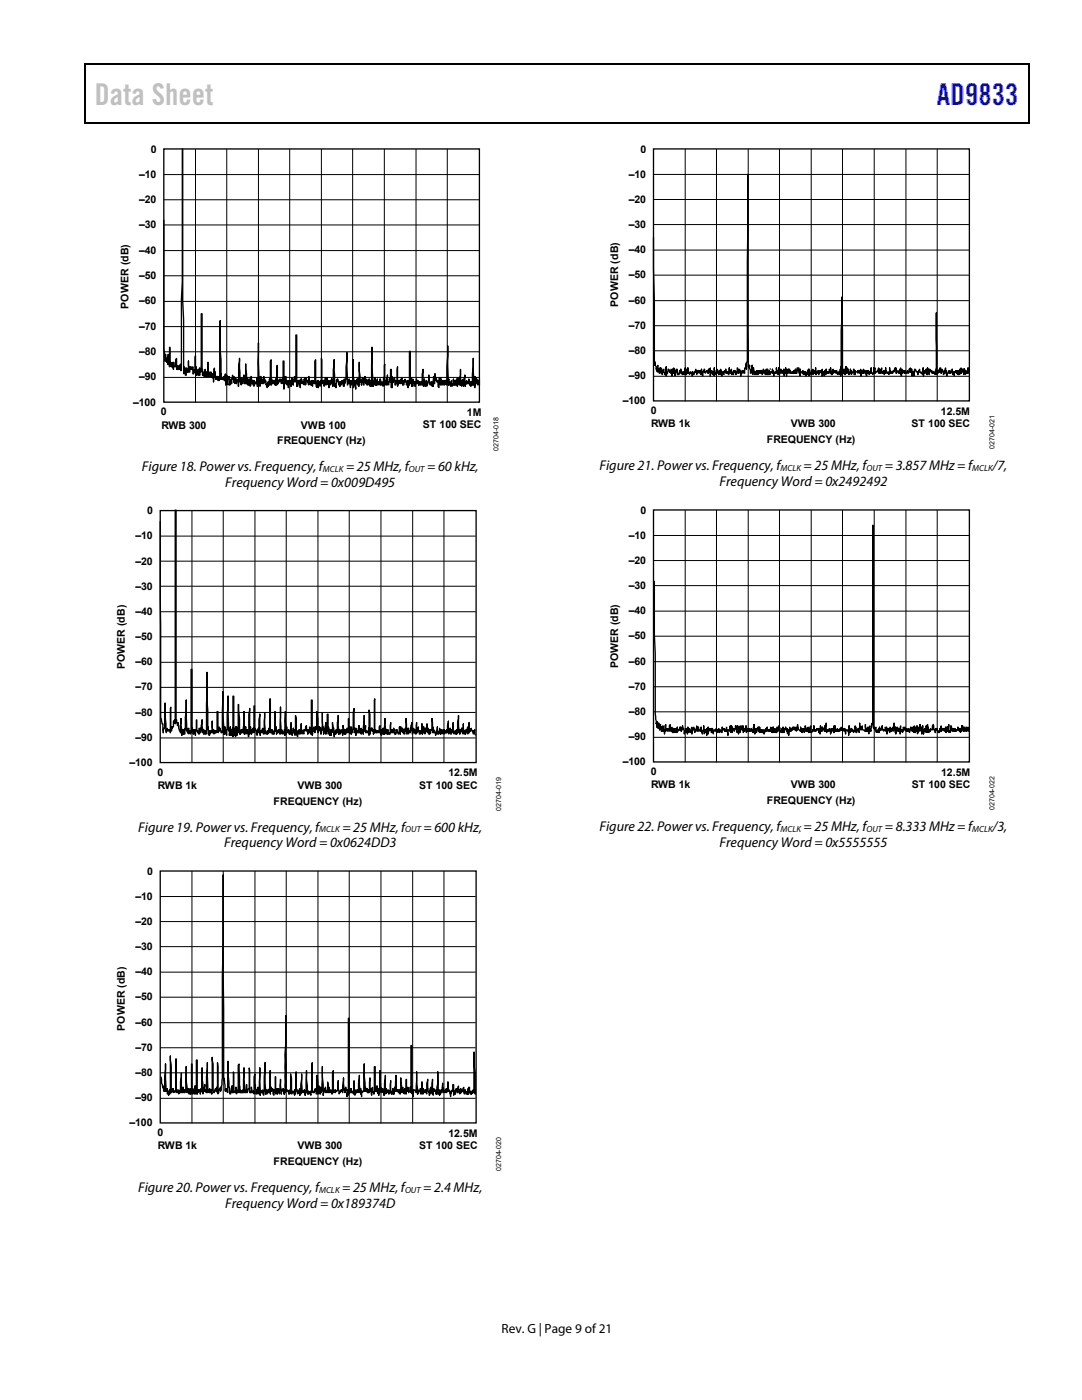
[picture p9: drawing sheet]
<svg xmlns="http://www.w3.org/2000/svg" width="216mm" height="279mm" viewBox="0 0 216 279" stroke-linecap="round" stroke-linejoin="round" font-family="sans-serif">
<path d="M16.9 12.7h.2v1h-.2zM16.9 12.7h.2v.3h-.2zM82.5 12.7h.3v.3h-.3zM205.1 12.7h.3v1h-.3zM205.1 12.7h.3v.3h-.3zM16.9 24.4h.2v.2h-.2zM82.3 24.4h.2v.2h-.2zM205.1 24.4h.3v.2h-.3z" fill="#000"/>
<path d="M17 13.7v10.7M17.1 12.8h65.4M82.8 12.8h122.3M205.2 13.7v10.7M17.1 24.5h188" fill="none" stroke="#000" stroke-width=".25"/>
<path d="M32.7 29.7h63v50.6h-63zM130.4 29.7h63v50.3h-63zM32.7 43.8v25.8l.2 2.5 .1-1.4 .3 1.6v-.2h.2v.6l.1-2v2l.1-1.2 .1 1.7 .1-3.9v3h.2l.1 .9v-.5l.2 .5v-.9l.2 1.4v-1.4l.1 .9 .2-.3 .1 .3 .1-1.4 .1-.3 .1 2.2v-.2v.2h.2v-.8l.1 .8 .2-.5v.5v-.8l.2-.2 .1 1.3 .1-.3 .3-44v30.5l.1 3.6v10.5l.1 .3v-1.4l.3 .3v1.4h.2l.1-1.4v.8v-.6l.2 .6 .1-2.2 .2 2.2 .1-1.1 .1 .5 .1-.5 .2 .5 .2-.5v1.4h.2v-.9v.6l.2-.6 .1-2.7v2.5l.2-.3 .1 1.7 .2-1.2 .1 1.2v-.9l.2-.5v1.4l.1-.9 .2-.3v.6l.1-11.7h.1l.1 12.3 .2-.6 .1 .6 .1-.6v.8l.1-1.4 .1 1.4v-.2h.2v-.6l.1 .8h.2l.1-2.8v2.8v-.5l.2-.3 .1 .8v-.5l.2 .3v-.6l.1 .8v-.2l.1 .5v-.8l.1 .8v-.8l.2 .3v1.3l.2-2.7v1.1h.2v-.3l.1 1.4v-.3h.1v.3v-.6l.1 .3v-.3h.2v.8l.1-.5 .2 .5v-.8v.6l.1-11.7 .2 11.7v-1.1l.1 1.1v-.3h.2v.3l.1-.3v.3l.1-.6 .1 .8h.2l.1-1.3 .1 2.2v-1.1l.1-.8 .1 1.7 .2 .2 .1-1.7v.6l.2-.6 .1 1.7 .2-1.1 .1 .9 .2-1.7 .3 1.3v-1.1v1.1v-.3l.2 .7 .1-1.2 .2 1.2 .1-.9v.5l.1-.3h.1l.1 1.2v-4.2l.2-1.4 .1 4.7 .2-.8v1.4v-1.4l.2 .3 .1 .9 .3-1.7 .1 1.7v-1.2h.1v1.2l.1-3.9 .2 3.9 .2-1.2v1.4l.2-.2v-.9v1.1l.2-1.1 .1 1.4 .2-.3 .1-1.7 .1 1.5 .2-.7v.9l.2 .3v-1.2l.1 .9v-.6h.2v.4h.2v-1.2l.1 1.7h.2l.1-8.7 .1 7.8 .1-.5v1.4l.1-2h.2l.1 1.5 .2-.7v.7v-.9l.2-.6v1.5l.1-1.2 .1 .8v-.5v.2l.2 .3v-.3l.1 .3v.6l.1-.2 .1 .8v-.8l.2-.4v.9l.3-1.4 .1 1.1v-4.7l.2-.3v5l.1-1.1v.9h.2v-.7l.1 .7v-.4l.2-.3v.7v-.4h.2v.6l.1-1.1 .1 1.1v-1.1l.2 1.1v-3.9v3.3h.2v.4v-.4l.3-.5v.5l.1-.5h.2v.9l.1-.4h.2v-.8l.1 1.2v-4.5h.2v5.5l.1-2.5v1.1h.1v.4l.1-1.5 .3 1.7 .1-.9 .1 .3v1.2l.1-1.5h.2l.1 .9v-.9l.2 .3v.9l.1-1.7v.8l.2 .4v-.9l.1 .2v.9l.3-1.7v.6l.2 .5v-9.3h.2v10.2l.1-1.2 .1 1.2v-.5l.3-.7v.7l.2 .8v-1.7h.2v.9l.1-.9 .2 .9 .1-.4 .2 .6 .1-1.1 .2 1.1 .1-1.4 .2 .8v-.3h.2l.1 .9v-1.7l.1 1.5 .1-.4 .1 .6v-.6l.2 .6v-.9l.1 .9v-.6v.6l.2 .3v-1.2l.1 .7v-.7l.1 .3v-.3l.1 .7 .1-4.5 .2-.3 .1 5.3 .2 .3v-1.5v.9l.2 .6v-1.5l.1 .9 .2-.6 .1 .9 .1-1.2v.7l.1 .2v-5.3l.1 5.1 .2-.7 .1 .7v-.7h.2v1.2l.2-1.7 .2 1.4v-1.1l.2 .2v-.5l.1 1.2 .1 .2v-.9l.1 1.5v-1.2h.2l.1 .4v-.7l.1 .9 .2-1.1 .2 1.4 .3-5.3 .1 5.3 .1-.5 .1 .8 .1-1.5 .2-.2 .3 1.1 .2-.6v.9l.1-.9 .2 .6 .2-.9v.3l.1-.3 .1 1.2h.2v-1.4l.1 .9 .2-.9 .2-5.3 .1 6.4 .3-.9 .1 .7v-.9l.1 .9v-.7l.1 1.5v-.6h.2l.1-.2v-.7l.2 .7 .1-4.8v5.6v-2l.2 1.4 .1-.9 .2 1.7v-1.4l.1 .4v-.7h.1v-.2l.1 1.1h.2v-1.4l.1 1.7 .1-4.8 .2 3.6v.3v-.3h.2v.9l.1-1.1 .2-.3 .1 1.4h.1v-.7l.1-.4 .1 .5v-1.1l.2 1.5v-.9l.3 1.1v-.6l.1 .4v-.7l.1-.2 .1 1.1 .1-1.1 .2 1.4 .1-1.2v1.2h.1l.1-7.8 .2 7.8v-.5l.1 .5v-.9l.2-.3 .1 .9v-1.4l.2 1.4v-.9l.1 .9 .2-1.1v1.1l.2-.2v-.4l.1 .6 .2-1.1 .1 1.1v-1.1l.1 1.1h.2l.1-.6v.4h.1v.5l.1-1.7 .2-.3 .1-2.4v4.1l.2-.9v.7v-.7l.1 .9v-1.1l.2-.8v1.9l.1-.6 .2 .6 .1-1.1 .1-.3 .1 .8v-2.5h.2v3.7l.1-2.3 .1 2.3 .1-1.7 .1 .5 .2-.8 .1 1.4h.2v-.9l.1 .7 .1-.4 .1-3v3.9l.1-.5h.2v-.7l.3 .7v-.9v.9l.3-1.2v1.2h.2v.2l.1-.9 .1 .9 .2-1.1v.5h.3v.6h.2v-.9v.9l.1-.9v1.5l.2-1.2 .1 .6v-6.7h.2v6.1l.1 .4v-.9l.1-.3v1.7l.1-1.2v.9l.2 .3v-1.4l.1 .9 .1-.4v.4h.2v-.4v.9l.3-1.4 .2 .9 .1-.7 .1 .9v-.6l.1 .6 .1-.6h.3v.6l.2-.6v.6v-2.2l.2-.9 .1 3.4v-.9l.2-.5 .2 1.4 .2-1.2v1.2l.2-.3 .3-.9v-1v1.7h.2l.1 .2 .1-.6 .2 .6v-.6l.1 .9 .1-.5v.5l.1-2v1.1h.2v.4l.1-2v.8l.2 .5v-.5l.1 .8v-.3h.2v.3l.1-.3v1.2l.2 .3 .1-2 .1 1.4 .1-1.4 .3 1.4 .1-.9v.7h.2v-.7v.9h.2v-.9l.1 .3v-.3h.2l.1 .9 .2-7.7 .1 7.7v-.9l.2-.2v1.1l.1-.6 .3 .9v-.9l.1-.3 .1 1.2v-.5l.1 .2v-.2v.2h.2v-1.1l.1 1.1h.1v-.9l.1 .9 .2-.9 .1 .9v-1.1l.2 1.4 .1-1.7v1.2h.2l.1 .2 .2-3.1 .1 3.1v-.6v.6l.1 .3v-1.2l.1 .9v-.9l.2-.2 .1 1.4v-1.2l.1 .9v-1.1l.2-.8 .1 2.2 .2-1.2v.7l.2-.4v.4v-.4l.1 .4h.2v-.9l.1 1.1 .2-.6v.9l.3-.9 .1 .6 .1-5.3 .1 5.3 .2-.6v1.2l.1-2.3 .1 1.5 .1-1.2v1.2l.1-.9 .2 1.1 .1-.9 .3 .9v-1.1M130.4 47.4l.2 24.7 .1 .8v-.5l.2 1.3 .1-.3v.6l.2 .2 .1-1.3v1.3l.2-.5v.8h.2v-1.1l.1 .8 .1-.8 .2 .3 .1 1 .2-1v.5l.3 .5 .2-1.5v1.8l.1-.5h.2l.1-.8h.2l.1 .5v-.2l.2 .5 .1-.8 .2 .3v1l.1-1.3v.5l.2-.2v.2v-.8v1.1l.2-.8 .1 1.3 .1-1v.7v-.2l.3-.3v-.5l.1 1v-.2l.1 .2h.2l.1-.7 .1 .5 .1-.3v-.5l.1 .8h.2l.1 .2v-.5l.2 .3v-.3l.1 .5 .1-.7v.5l.1-1.1v1.3l.1-.7v.7h.2v-1l.1 .8h.2v-1.1v1.1h.2l.1 .2 .1-.5v.3h.2v-.3l.1 .3h.1v.5l.1-.8v.5h.3l.3-1 .2 1 .1-.7 .2 .5 .1-.5h.1l.1 .5 .1-.5 .2 .7 .1-1v.8l.2-.3v.8v-.8l.2-.2 .1 .2v-.5l.3 .8v-.3l.2-.2v.2h.3v.3l.1-.8v.8l.1-.8 .1 .5 .1-.8v1.6l.2-1 .1 .2v-.2l.2 .2v.5l.1-.5 .2 .8v-1.6l.1 1.3v-.2h.2v.2l.1-.7h.2v-.3v.8h.2v-.3l.1 .5 .1-.7 .3 .7v-1l.1 .3 .1 1v-.8l.2 .3 .1-.3 .2 .5v-.7l.1 .2h.2v-.5l.1 .8v-.3l.2 .3v-.3l.1 .3v-.3h.1l.1 .5 .1-1.3v.8l.2 .3 .3-.8v1l.2-.5 .2 .5v-.7h.2v.2l.1-.2 .1 .7 .1-.5 .2 .3 .1-1.1 .2 1.1v-.8l.1 .5v-.5l.2 .3 .1 1 .2-.8 .1 .3v-.5l.1 .2 .1-.2 .1 .5h.2v-1.1h.3v-.8v1.1v-1.3l.2-.3 .1-37.3 .1 38.4 .2 .2 .1-.5 .1 1.6 .4-1.6v1.6l.2 .2 .1-1.3 .2 1.3 .1-.5h.2v.5l.1-.7v.5l.1 .2v-.7l.1 .7 .1-.7 .3 .5v-.5l.2 .5v-.5h.2l.1 .7 .2-1 .1 .8 .1-.5 .1 .2v-.2l.1 .7 .2-1 .1 1h.2v-1l.1 1v-.5h.2v-.2l.1 .7 .2-.5h.2l.1 .3v-.8l.3 1.3v-.8l.1 .3h.2v-.3v.3h.2v-1.1l.1 .8v-.2l.3 .7 .1-1.3v1.3l.1-1v1l.1-.7 .2 .2v-.5l.1 .8 .3-.3v-.2v.5v-.5h.2v-.3l.1 1.3v-.8h.2l.1 .3v-1.1l.1 1.6 .1-1.3 .1 .8h.2v-.8l.1 .3v-.3h.2v.8v-.5l.2 .5 .1-.3 .2 .3v-.3l.2 .3v-.3v.3h.1v-.5l.1 .5 .2-.3v-.5l.1 .8v-.5h.2v.5l.1-1.1v.6h.2l.1-.6v1.1h.2l.1 .5v-1.3v.3l.1 .2h.2v.3h.2v-.5l.1 .7 .2-.5v.5l.2-.5v.5l.1-.5v.8l.2-.5 .1 .2 .1-.7 .1-.3 .1 1.3v-1.3l.3 1h.2v-.7l.1 .5v-.5l.2-.3v1l.1-.7h.2v.5l.1-.3v.3h.1v-1.1l.1 1.3v-.5h.2v.3h.2v-.5h.2v.7l.2-.7 .4 .5 .1-.8v1.3l.1-.8 .3 .8 .1-1 .2 .7v-.5l.1 .3v-.8v.8h.2v-.3v.3l.1-.3 .2 .3 .1-.8 .2 .8v-1.1l.2 1.3v-.5l.2 .5v-.7l.2-.3v.8l.1-.5 .1 .2 .1-.2 .2 .5 .2-.5v.5h.1v.2l.1-.5h.2l.1 .5 .2-1 .1 1.3 .2-15.7 .1 15.4v-.5h.2v-.2l.1 .5v-.8h.1l.1 1 .2-1.5v1.3l.1-.5v.5l.1-.3v-.8l.2 1.1 .1-.8 .1 1 .1-.5 .2 .3v-.8l.2 1 .1-.5h.3v-.5l.1 1h.2v-.7l.1 .7v-.5h.3l.2-.2v.5l.1-.5h.1l.1 .5v-.5l.2 .2v-.5l.1 1.3 .1-1 .2 .5 .1-.3v.3v-.5l.1-.3v.8l.1-.5h.3v.5l.2 .5v-1l.1 .5 .2-.5 .1 .2v-.2v.5l.2 .2v-.5l.1 .3v-.3l.1 .3 .1-1.1 .1 1.1h.2l.1 .2v-.2h.2v-1.1v1.1v-.8l.2-.3v1.1l.1-.3h.4v-.2h.1l.1-.6v1.1h.2v-.8l.1 .8 .1-.5v.5v-.5h.1v-.3v.5l.1-.8v1.1h.2v-.3l.1 .3 .2-.5 .1 .7v-.5l.1-.2v.5l.1-1.1v.8l.1-.2 .2 .5v-.3l.1 .3h.2v-.3v.5l.2-.2v-1.1l.1 1.1v-.5l.1 .5h.2v-.3l.1 .3h.1l.1-.5h.2v.2l.2-.8 .1 .6v-.6l.1 1.1 .2-.5v.2h.3v.3l.1-.5 .1 .5 .2-1.1v1.3l.2 .3 .1-1.3v.8h.2v-.5h.2l.1 .5 .1-.5v.5l.2-.3 .1 .3h.1v-.5l.3 .5 .1-.8h.2v.5v-.8l.1 .8v-.5l.2 .5v-.5l.1 1.3v-.8h.2l.1 .5v-.5v.5l.1 .3 .1-1.3v.3l.1-.3 .2 .5h.3v.5v-.5h.2v-.2l.1 .2 .1-.5 .3 .8h.1v-.3l.1 .5h.2v-1.3l.1 1.6v-.8l.2-.2v.5h.1v-.5h.2v-.3l.1 1h.2v-1.3l.1 .6v-.3l.1 .3v-.3l.1 1 .1-1 .3 .3v.2v-.2h.2v.5h.2v-.3l.1 .3 .1-.3 .2 .5 .2-1.3v-10.9l.1 12.2v-.5h.2v-.2l.1 .5v-.5l.2 .2v-.5v.5l.1-.8h.2l.1 1.1 .2-.8 .1 .5h.1v.5l.2-.7v.5h.2l.1-1.1 .2 1.6v-.3l.3-.2 .2-.5 .1 .5 .1-.5v.5h.1v-.3h.3v-.5l.1 1 .2-.5 .1 .3v-.3v.8v-.8h.3v-.2l.2 .5 .1-.5v.5l.1 .2v-.5l.2 .5v-.7v.5l.2 .2 .1-1v.8h.2v-1.1v1.1l.2-.8v.5l.3-.2v-.3v1l.1-1v.5l.1-.5 .1 1 .1-.7 .3 .2v.3l.2-1.1 .1 1.1v-.5M153.7 73.5v.3zM32 101.9h63v50.3h-63zM32 104l.1 39.1 .2 1.4h.2l.1 1.7v-.6l.1-.3h.2v-5v2.5l.3 3.4v-.6l.2-.3v.6l.1-.3h.1v.3l.2-.3 .2 .6 .1-5.1v4.8h.2v-.8v.2v-.2h.3v-1.2l.1 .3 .2-.5 .1 .8v-42.7h.1v42.4l.1-.5 .2 1.1 .1-.6 .2 1.1 .1 .6h.2v.3l.1-2.8 .2 3.3 .1-1.1 .1 .6 .1-.3v.6l.1-.9v.9h.2l.3-6.8v6.2h.2v.3l.1-.9v.9v-.6l.2-.3v1.2l.2-.6 .1 .6v-.6l.1 .3v-12.6h.2v12.3l.1-.6 .2 1.2 .1-.9v.6l.2-.6 .1 1.1v-.8l.2-.3v-1.9l.1 2.2 .1 .3 .1-.3 .2 .6v-1.2l.2 .3v.6h.2l.2-2.5 .1 2.5h.2l.1-.6v.9l.1-.6v.3v-.3h.1v.6l.1-.6 .2 .6 .1-12.3 .2 11.4 .1-.5v1.4l.1 .2 .1-.8 .1 .6v-.6h.2l.1 .3 .1-.6v-1.7l.1 2.3 .2-.6 .1 .9 .1-.6h.2v.3v-.3v.3v-.3h.2v.3l.1-4.2h.2v3.9l.1 .3v-.9l.2-.2v.8l.1-.6 .2 .9h.3l.1-8.1 .1 8.4 .1-1.4 .1 1.4v-1.2l.2-.2v1.1l.2 .5 .3-7.8 .1 7 .2-.3v1.1l.1-.5v.5v-1.6l.2 1.6v-.8l.1-.3v.3l.2-.3v-.3l.1 1.7v-8.1h.2v7l.1 .8v-1.4h.2v1.7l.1-1.9v.2v-.2h.2v1.6l.1-.5h.1v-5.6l.4 5.9 .2-.9v.6l.3-.6 .1 .6 .2-1.7v-2.5l.1 4.5v-.6v.6v-.9l.2-.5v1.1l.1 .3v-.3h.2v-.6l.3 1.4v-4.5l.2-1.1v5.1l.2-1.4 .2 1.4v-.6l.1 .3v-.6h.1v.6l.1-.9v.6l.2 .3v-5.3l.1 5 .1-.6 .4 1.4v-.8l.1 .3v-.6l.2-.3 .1 .9v-2.5l.1-1.2 .1 4.2 .1-.8h.2l.1 .3v-.6l.2-.3v1.2h.2l.1-4.2 .1 3.9v-.3l.2 .6h.2v-.6l.1 .6 .2-.3v-.6l.1 .6v-.9l.2 .6v-6.4v6.7l.1-.6 .2 .6 .1-.6v.9h.2l.1-.6v.6h.1l.1-.6v-3.9l.1 3.9h.2v-.8l.1 1.4v-.9l.2 .6v-.3v.3l.2-.6v.6h.3v.3l.1-5.4 .1 5.1 .1-.6 .1 .9v-.6l.2 .6 .3-.9 .1 1.1v-4.7l.2 4.5 .1-1.4 .2 1.1 .2-.6 .1 .9 .2-.6v.6l.2-2.3v2h.2v.5v-.8l.2 .3v-.9l.1 .9v-.6h.2l.1 1.1 .1-3.9 .1 .6v3.1l.1-.6v.8l.2 .3 .1-1.1v.3l.2-.6 .1 .9h.1v-.6l.1 .3 .1-1.7 .2 2 .1-.6v.3h.1v-.3l.1 .6v-.9h.3v.3l.1-.8 .2-.3v1.1l.2 .3v.3v-.9l.1 .6 .2-.3 .1 .3v-1.1l.1 .2 .1 1.2 .1-6.8h.2v7l.1-1.1 .2 .3 .1-.8v.8h.1v.3l.1-1.1 .1 .5v-.3v.3h.2v-3.6l.2 1.4v2.8l.3-1.1 .1 .8 .2-.6 .1 1.2v-.9v.6l.2-1.4v-2.5l.1 3.3v-.5l.2 1.4v-.6l.1-.3v.6l.2-.9v.6v-1.1l.1 1.7v-2.3v.9l.3 .8v-3.4h.2v4l.1-1.4 .2 .8v.8l.3-1.1v1.1l.1-.8v.3l.1-.3v-1.7l.1 .9 .2 .2 .1 1.7v-.8l.2-.3v.6l.1-.6v.6v-.9h.2l.1 .6v-2l.2-.5v-.9l.1 3.7v-.6l.2 .3v-.6v.9l.2-.6v.3l.1-.3 .1 .3v-.6h.2v1.1l.1-1.9 .2 1.7 .2-.9 .1 .9 .1-.9h.1v-.3l.1 .9h.2v-2.8l.1 1.9 .2-.2 .1 1.4v-.9l.1-.5 .1 1.4 .1-.9 .2 .6 .1-3.9 .2-.9v4.2v-.3v.9h.2v-.6l.1 1.1v-1.4l.1 .9h.2v-.3l.1 .3 .1-.9v.9l.1-1.4 .2 1.4v-.3l.1 .3v-.6l.2-.3v1.2l.1-.9 .3 .9 .2-3.7 .1 3.1 .1-1.1v1.4h.2v-.3h.2v.3h.3v-.9v1.4v-5l.2 .8v4l.1-.9 .2-.3 .1 .6 .1-.6 .1 .6v-.3l.1 .9v-.3h.2l.1-6.7v6.7l.2-.6v.6l.1-.3v.3v-.3h.2v.3l.1-.3h.2l.1 .3v-1.1l.1-.3 .1 1.7 .2 .2v-1.1l.2 .3v.6h.2v-1.2v1.2v-.9h.2v.9l.1-3.1v1.4l.3 1.7v-.9l.2 .9 .1-.9v.9h.2v-.3l.1 .3h.2v-2.3v1.7l.2-.3v.6h.2v-.6h.2v.6l.1-.9v.6h.1v-.3l.1 .9v-.3v.3h.2l.1-.3v-.6l.1 .3v-.3l.2 .3v.6h.2l.1-1.4 .2 1.4 .1-1.4v.8l.1-.3 .1 .3v-.3l.1 .6v-.9l.2 .9 .1-.6v.9h.2l.1-1.2 .1 .6v-2.5l.1 3.1 .1-1.2 .2 .3v.9l.1-1.2 .1 .9v-.3l.1 .3h.2v-.9l.1 .6v-1.1l.2-.6 .1 2.3v-.9l.2 .3v-.6l.1 .9 .2-.6v.6l.1 .3h.1l.1-2.3 .1 2 .3-1.1 .2 1.4 .1-.6 .1 .6v-.6l.1 .3 .2-.3v-1.4l.1 2v-.3h.2v-1.1l.1 1.1 .2 .3 .1-1.2v.9l.2-.6 .1 .3v-1.4v1.4l.2 .3v-.9l.1 1.2h.2l.1-.9v.9l.1-.3v-.6h.3v-2.2l.1 2.5 .1-.8v1.1l.2-.6v.6l.1-.3 .2 .8v-.5h.2v-.3l.1 .6 .1-1.4 .1 1.4v-.3l.3-.3v-.6l.1 1.2 .2-.3v.3l.1-.9 .1 .6 .1-.3 .1 .6v-.9l.2 .3v-.3l.1 .9 .1-.6 .1 .3v-.3h.2v.3l.1-.6v.6l.3-2.3 .1 2.6v-.6h.1l.1 .3v-.9l.2 1.2 .1-.9 .2 .6 .1-2v2l.2-.3v.6l.3-.6 .1 .6v-.6l.1-.3v.9l.1-.6 .1 .3v-2l.2-1.4 .1 3.4 .2-.6v.9v-.9l.2 .3v-.3l.1 .3v-.6l.3 1.2 .1-2 .1 2 .1-.6h.2v.6l.1-.9 .2 .6 .1-1.1v1.4l.2-.3 .1-2v2v-.3l.2-.3 .1 .3 .1-.6 .1 .6h.3l.1 .6v-.6h.2v-.3v.9l.2 .2M130.4 101.8h63v50.3h-63zM130.6 115.9l.1 26.6 .2 2.1v-.3h.2v.8l.1-1 .2 1.3 .1-1.1v.8l.1 .6 .2-1.1 .2 1.3v-.8l.1 .8v-.2h.1l.1-.8v1l.1-.2h.2v.7l.1-1.5 .2-.3v1.3l.1-.5 .2 .5 .1-.5 .3 .5v-1l.1-.3v1.1l.2 .2v-.5l.2-.3 .1 1.1h.2v-.8l.1 .8v-.8l.2 .8 .1-.8 .2 .8 .1-.5v.5v-1.1v.6l.2 .2v-.2h.3v-.3l.1 .3v-.6l.1 .6v-.6l.1 .8v-.2h.3v-.8l.1 .5h.2l.1 1 .2-1v.8l.3-.8 .1 1 .1-1.3v.3h.1v.8l.1-.8 .3 .8 .2-.3v-.8v1.3l.1-.7v.2l.3-.8 .2 .3 .1 .8v-.5l.2 .2 .1-1 .2 .2 .1 .8 .1-.8 .2 .8h.2v-.2l.1 .2v-.8v.6l.3 .7 .2-1.5 .1 1.5 .3-.7 .1 .5v-.5l.1-.3v1.3l.1-1.3 .2 1v-1.3l.1 .8 .3-.5v.3h.2v.5l.1-.8h.2l.2 1v-.5h.1v-.2h.3l.1 .2v-.5l.1 .5h.1v-.2l.1 .5v-.5l.2 .2v-.5l.2 .8 .2-.5 .2 .2v.3l.1-1.1 .2 .6v-.3l.2 .3v-.3l.1 .5v-.2l.1 .2h.2l.1-.8 .3 1.6v-1h.2v.2l.2-1v.8l.2 .5v-1.3l.1 .8v-.8l.1 .2v1.1l.1-.8h.3l.1 .5 .1-1 .3 1v-.8l.1 1.1 .1-1.3 .2 1.5 .1-1.3 .1 1.1 .1-1.3 .1 .8v-.6l.2-.2v.8l.1-.6 .1 .6v-.8l.1 1.3v-.5l.2 .2v-.5l.1 .5 .3-1v1.3l.2-.8 .1 .5 .1-.2v.2h.2v-.5l.1 .5v-.2h.1l.1 .2 .1-.5 .2 .5 .1-.2v.5h.2v-1.6l.2 1.8 .1-1v.8l.1-.8v.5l.2 .3v-.8h.2v-.3l.1 .8 .1-.8v.8l.2 .3v-1.1l.1 .8v-.2h.1v.5l.2-.5v.5h.2l.1-.5 .2 .7v-.7v.5l.2-.5 .1 .2v-.5l.1 .5v-.5h.2v-.3l.1 .8h.1v-.2l.1 .2v-.2l.1 .2 .2-.2v.2l.1-.8 .2 .3v.8l.1-1.1v1.1l.2-1.1 .1 1.1 .2-.3v-.5l.1 .8v-.5h.1l.1-.3 .1 .8v-1.1h.2l.1 .8 .2-1v.8v-.6l.1 .8h.2v.3l.3-.3v-.5l.1 .8v-1.1l.2 1.1v-.8l.1 .3v-.3h.2v.3l.1-.6 .1 .8 .1-.5 .1 1 .2-.2v-.5l.1 1 .2-1.6v.8l.1-.5 .2 .5v-.5l.1 .3 .2-.6v.6l.1-.6v.3l.1-.3h.1v.6h.3l.1-.6v.8l.2-.2v-.6v.6v-1.1l.1 .8 .6 .5v-.8v.8l.2 .3 .1-.8v.8l.2-.8v.5l.2-.5v.8l.1-.3v-1l.3 .5v.5v-.5l.1 .5h.2l.1-.8v1.1v-.5l.2-.3 .1 .8v-1.1l.2-.2v1l.2 .3 .1-.5 .1 .2 .2-1 .1 1 .1-.2h.1l.1 .2 .2-.5 .1 .3v-.3l.3 .8v-.8l.1 .8v-.8l.1 1 .1-1.5v1l.2-.5v.5l.1-.8v.8l.1-.8 .1 .6v-.3l.3 .3v.2l.1-1 .1 1 .2-1.6v1.9l.2-.5 .1 .2v-.2h.2v.2l.1-.5 .2 1 .1-1 .3 .5 .1-.5 .2 .8v-1.3l.2 1v-1l.1 1 .3-.2 .1 .2v-.5l.1 .5v-.2l.1 .2v-.2h.2l.1 .2v-.5l.1 .3h.1v-.6l.1 .6v-.3h.2l.1 .5 .1-.5 .2 .3v-.3l.2 1 .1-.7h.4l.1 1 .1-1.8 .2 1.3 .1-.5 .1 .2v-.5h.2v.5v-.2h.2l.1 .5 .1-.3h.2l.1-1v.5v-.3h.1v1.1l.2-.5h.2v-.3l.3 .8v-1.9v.6l.3 .8 .3-.8v.8h.3l.1 .2h.2v-1.3l.1 1.3h.1l.1-.2v.2l.1-.8v.8v-.5l.2-.3 .1 1.3v-1l.2-.5v1v-.2l.2 .2 .2-1.6v.3h.2v-39.8l.1 40.3 .1 .3v-.3l.1 .6 .3-.6 .1 1.1 .2-.5v.5l.3-.8v.8l.1-1.1v.8l.2-.5 .1 .3v-.3v.3h.2v-.8l.1 .8h.2l.1 .2v-.2h.2v-.6l.1 .8h.2v-.8l.1 1.3v-.7l.2-.3v.5l.1-.5 .2 .8 .1-1.1 .2 .3v.5v-.2l.2 .2v-.5h.1v-.3l.1 .8 .2-.2v-1.4l.1 1.4v-.6h.2v1.1v-1.1v1.3l.1-.7h.2l.1-.6v.8h.2v-.5l.1 .5 .1-.5 .1 1 .1-1.5v1l.2-.2 .1 .2v-.2l.1 .5 .1-.3v-.8l.1 .6h.2l.1-.6v.6h.2v.2l.1-.5v.5v-.2l.2 .2 .1-.5v.5l.3-.2v.5l.1-.8h.1v-.3l.3 .8 .1-.8v.8l.1-.2 .2 .5v-1.3l.2 .5v.8l.1-1.1v.8h.2l.1-.2v-.8l.1 1.5 .1-.2 .1-1.1h.2l.1 .8v-1.3l.1 1.1h.1v-.6l.1 1.3 .2-1.5 .1 1.5v-.7l.1 .7 .2-1v.5v-.2h.2l.1 .5v-1.3l.2 1.3 .1-1.6 .1 1.3v-.8l.1 1.1 .1-.5h.2v.2l.1-.5v.3h.3v-.8l.2-.3 .1 1.1h.3v.5l.1-.8 .1 .3 .1-.3 .2 .8v-.3l.1 .3v-.3h.2v.3l.1-.8 .2 .5 .1-1v1l.1-.5h.2v.3l.1-.3v.3h.1l.1-.3 .1 .5 .2-.8 .1 1.1 .1-1.1v.6l.1 .2v-.8l.2 .8 .1-1.3 .1 1.6v-.3h.2v.3v-.3v-1h.2l.2 1 .2-.5v.5l.1-.5 .1 .5 .1-.5 .1 .5v-.2h.2l.1 .2 .2-.8v.6l.2-.3 .1 .5 .1-.5v.5l.2 .3v-.8l.1 .5h.1v-1l.1 .8 .1-.8 .2 1 .1-.8 .2 .8 .1-.8h.2v.8l.3-.8 .1 .8v-.5l.1 .1M32 173.8h63v50.3h-63zM32.1 214.9l.1 1.3 .3 .8v-.3l.2 1.1 .2-.8v.8l.1-5.5 .1 5.5v-.3l.2 .3 .1-.5v1h.2v-.5v.8l.2-1.1v.8l.2-.2v-7.3l.2 1.8v5.2l.1 .3 .2-.8 .2 .8 .3-.6 .1-6.2v6.8l.2-.3 .1 .3v-.6h.2l.1 .8 .2-.8 .1 .6 .2-3.9 .1 3.9v-.6l.2 .6v-1.1v.5l.2 .6 .1-.6 .1 .6 .2-.6 .1-4.6 .1 5.2 .1-.8v.2v-.2h.2v.8l.1 .2h.2v-1l.1 1v-.5h.2l.1-5.5v6h.2v-1l.3 1 .1-1.6 .2 1.6 .1-6.7h.2v6.7v-.8l.2 .6v-.6l.1 .3v-.3l.1 .3h.2v.5l.1-1h.1v.5l.1-4.7 .2 5.2 .1-.5h.2l.1-1.3v1v.3v-.3h.2l.1 .6 .2-6 .1 6 .1-.6 .2 .6v-.8l.2 .8 .1-.6 .2 .8v-7.3l.2 1.3 .1 5.8h.2l.2-.8h.1l.1 .5v-.8v.8l.2 .3v-6l.1 6.2 .2-.2v-.6l.1-.2v.2l.2-.5v.8l.1-.3 .3-2.3 .1-40.6 .1 41.1v-.5l.2 .5 .2 2.1v-.3l.2-.2v.5l.2 .3 .1-6.3v2.6l.4 3.9h.1l.3-1.6v1.4h.3v-4.2l.1 4.2 .1-.3 .2 .3v-1.1h.2v1.3l.1-.8 .2 .6v-5.5l.2-.3 .2 5.8v-.3h.2v.3v-.3v.3v-.3h.2v.3l.1-.6v.6h.2l.1-5 .1 5 .1-.6 .1 .6 .2-.8v-.8l.1 1.6 .3-.8h.1v-4.2l.1 5h.3v-.3l.1 .3v-1.1l.1 1.1h.3v-.3l.1 .5v-3.4l.2-.5v2.6l.1-.5v1.8h.2v-.8l.3 .8v-1.3l.3 1.3v-5.2l.1 5.5v-.8h.2v.3l.1-.3v.3l.2-.6 .1 .8 .1 .3 .3-6.5 .1 6.2 .1-.8 .1 .8 .1-.8h.2l.1 .6v-.6l.2-.2v.5l.1-.3v-3.8v4.6l.2-1.3v.8l.1-.5 .2 .2v-.2l.1 1 .2 .3v-1.1v.6l.2-.6v-2.6l.1 3.4 .3-.2v-.8l.1 1 .1-1 .1 .8 .2 .2 .2-2.9 .1 2.9v-.5l.1-.3h.3v-.2l.2 1 .1-.8v.8l.1-1v.6v.2l.1-15.4 .1 15.1v-.3l.2 .3 .1-.3 .2 .8v-.5l.2-.3v.8l.2-.8v-3.1l.2 .8v3.1l.1-.5h.1v.3l.1-.3 .3 .8v-1.1l.1 .8 .1-.5 .1-3.9v3.4l.2 .2 .1 .8 .2-.5 .1 .3v-.6l.1-.2v1.3l.1-.8 .1 .5 .2-3.9 .1 3.7v-.3h.2v.3l.2-.6 .1 .8 .1-.5v.8l.2-.5 .1-4.4 .2 4.6v-.5l.2 .5v-.5l.1 .5v-.2h.2v-.3l.1 .8v-.5l.2-.3 .1-5.7v5.4l.2 .6v-.3l.1 .3h.1l.2-.8 .3 1v-3.7h.2v3.7l.2-1.6v1.1l.1-.8 .2 .5v.8l.1-1.3v1.1l.1-.6v.6v-.3h.1l.1-4.9 .2 5.7 .1-.8h.2v-.3l.1 .3v-.5v.8v-1.1l.2 1.1 .1-.3h.2v-1.9l.1 2.2 .1-1.1 .1 1.1 .2-.6 .1 .6 .1-.6 .2 .3v.5v-4.4l.2-.2v4.4l.1-.3h.2v-.3l.1 .6 .1-.6 .1 .3 .3-.3 .1-1.8v1.6l.2 1 .1-.5 .1 .3 .1-.6 .1 .3v-.3h.2l.1 .6 .1-2.9 .1 2.3v-.2h.2l.1 .8 .1-1.1v.3l.2 .2v1.3l.2-1.3v1.1l.1-1.1v-14.3h.2v15.1l.1-.8 .1 .3v-.5l.1 .8v-.8l.1 .8h.2l.1-.3 .2 .5 .1-2.6v2.6l.1 .3v-1.1l.1 .8 .1-.2h.2l.1-.6v.3v-.3h.1v.6l.3-3.5 .1 3.5 .2-.3v-.5l.1 1.5v-1h.2v.3l.1-.3h.2l.1-5.5 .1 5.5 .1-.8v.8l.3-.5v.5l.1-.5v.8h.2v-.3l.1 .3v-.6l.1 .6 .1-2.9v2.6l.2-.5v.5l.1-.5 .1 1.3v-1.3l.1-.3v1.1l.1-.3 .2 .5 .1-5.4h.2v4.9l.1-.8 .2 .8v-1.1l.1 1.4 .2 .2 .1-1v1.3l.2-.5v-4.4l.1 3.8 .2 .3v-.5l.1 .8 .2-.3v-.5l.2 .8v.5l.3-4 .1 3.7 .1-1 .1 .8 .1-.6h.2l.1 .8 .2-.5v.3l.1-2.4v2.4l.2 .2 .1-.5v.5l.2-1 .1 1v-.8h.2v.8v-1.3l.2 .8 .1-3.2 .1 3.2h.3v-.3l.1 .6 .1-.6v.6l.2 .2v-.5l.1 .5 .1-3.1 .1 2.9 .1-.8 .2-.3v1.1l.1-.6 .2 .8 .1-1v.5h.1l.1 .5v-2.9l.1 2.4 .2-.3 .1 .3v-.8l.2 1.1v-.3h.2l.1-.8 .1 1.1v-9.4h.2v9.4l.1 .2v-.5l.1-.3v1.3l.1-1.3h.3l.2 .6 .1-4.2 .2 4.4v-.2l.1 .2 .2-.2v-.6l.1 .3h.1v-.5l.2 1 .2-2.4 .1 2.4h.2v-1v.8v-.3l.2 .3v-.6l.3 .3v.3v-.6l.2 .8v-2.1l.1-.8v1.6l.1 .8 .2 .3 .1-.3v.8l.2-1.3v1v-1.3l.1 1.1 .2-.3 .1-2.4v2.9l.2 .3 .1-1.3 .1 .5v-.3l.1 .3h.2v.5v-.5l.2-.3v.8l.2-4.4v4.4l.2-.8 .1 1.1v-.5h.2v-.3v.5l.1-.8 .1 .6h.1l.1-1.9 .3 1.9v-.3l.2 .3v-.6l.2 .6v-.8l.1 .8 .1-.6v.3h.2v-1.9l.1 1.9h.1v-.3l.3 1.3 .1-1v.5l.3-.8v.3v-1.3h.2v2.1l.1-.8 .2 .3 .1-.6v.8l.1-1v.5l.1-.5 .1 .8h.2l.1-1.4 .3 1.6v-.5v.3h.1v-.8l.2 .8v-.6l.3 .3v-.5l.1-.3 .1 1.3h.2v-.8l.1 .6 .1-.3 .2 .5v-.2v.2l.2-1 .1 1v-1.3h.2v.8l.1 .3v-.3h.1v.5l.1-.5v.5l.1-.2v.2l.2-.2 .1-.6v.6h.2v-8.1l.2 4.2v4.1l.1-.8" fill="none" stroke="#000" stroke-width=".26"/>
<g fill="none" stroke="#000" stroke-width=".2">
<path d="M32.7 39.9h62.9M32.7 34.8h62.9M39 29.7v50.6M45.2 29.7v50.6M51.6 29.7v50.6M57.8 29.7v50.6M64.1 29.7v50.6M70.4 29.7v50.6M76.7 29.7v50.6M83 29.7v50.6M89.3 29.7v50.6M130.4 34.8h62.9"/>
<path d="M130.4 39.8h62.9M136.7 29.7v50.4M143 29.7v50.4M149.3 29.7v50.4M155.5 29.7v50.4M161.9 29.7v50.4M168.1 29.7v50.4M174.4 29.7v50.4M180.8 29.7v50.4M187 29.7v50.4M32.7 55h62.9M32.7 50h62.9"/>
<path d="M32.7 44.9h62.9M130.4 54.9h62.9M130.4 49.9h62.9M130.4 44.8h62.9M32.7 75.3h62.9M32.7 70.2h62.9M32.7 65.2h62.9M32.7 60.2h62.9M130.4 75.1h62.9M130.4 70h62.9M130.4 65h62.9M130.4 60h62.9"/>
<path d="M32 117h62.9M32 112h62.9M32 107h62.9M38.3 101.9v50.4M44.5 101.9v50.4M50.9 101.9v50.4M57.1 101.9v50.4M63.4 101.9v50.4M69.7 101.9v50.4M76 101.9v50.4M82.3 101.9v50.4M88.6 101.9v50.4"/>
<path d="M130.4 116.9h62.9M130.4 111.9h62.9M130.4 106.9h62.9M136.7 101.8v50.4M143 101.8v50.4M149.3 101.8v50.4M155.5 101.8v50.4M161.9 101.8v50.4M168.1 101.8v50.4M174.4 101.8v50.4M180.8 101.8v50.4M187 101.8v50.4"/>
<path d="M32 137.2h62.9M32 132.2h62.9M32 127.1h62.9M32 122.1h62.9M130.4 137.1h62.9M130.4 132.1h62.9M130.4 127h62.9M130.4 122h62.9M32 147.3h62.9M32 142.2h62.9M130.4 147.2h62.9M130.4 142.1h62.9"/>
<path d="M32 178.9h62.9M38.3 173.8v50.4M44.5 173.8v50.4M50.9 173.8v50.4M57.1 173.8v50.4M63.4 173.8v50.4M69.7 173.8v50.4M76 173.8v50.4M82.3 173.8v50.4M88.6 173.8v50.4M32 199h62.9M32 194h62.9"/>
<path d="M32 188.9h62.9M32 183.9h62.9M32 219.2h62.9M32 214.1h62.9M32 209.1h62.9M32 204.1h62.9"/>
</g>
<text font-size="6" fill="#c0c0c0" x="18.9" y="21">Data Sheet</text>
<text font-size="6" fill="#00f" x="186.9" y="21">AD9833</text>
<g font-size="2.8">
<text x="28.3" y="94">Figure 18. Power vs. Frequency, f</text>
<text x="69.1" y="94">= 25 MHz, f</text>
<text x="85.2" y="94">= 60 kHz,</text>
<text x="119.6" y="93.8">Figure 21. Powervs. Frequency, f</text>
<text x="160.4" y="93.8">= 25 MHz, f</text>
<text x="176.5" y="93.8">= 3.857 MHz = f</text>
<text x="198.1" y="93.8">/7,</text>
<text x="45" y="97.2">Frequency Word = 0x009D495</text>
<text x="143.6" y="96.9">Frequency Word = 0x2492492</text>
<text x="27.6" y="165.9">Figure 19. Powervs. Frequency,f</text>
<text x="68.3" y="165.9">=25 MHz,f</text>
<text x="84.5" y="165.9">= 600 kHz,</text>
<text x="119.6" y="165.8">Figure 22. Powervs. Frequency, f</text>
<text x="160.4" y="165.8">= 25 MHz, f</text>
<text x="176.5" y="165.8">= 8.333 MHz = f</text>
<text x="198.1" y="165.8">/3,</text>
<text x="44.7" y="169.1">Frequency Word = 0x0624DD3</text>
<text x="143.6" y="169">Frequency Word = 0x5555555</text>
<text x="27.6" y="237.8">Figure 20. Power vs. Frequency, f</text>
<text x="68.3" y="237.8">= 25 MHz, f</text>
<text x="84.5" y="237.8">= 2.4 MHz,</text>
<text x="45" y="241">Frequency Word = 0x189374D</text>
</g>
<text font-size="2.7" x="100.1" y="266">Rev. G | Page 9 of21</text>
<g font-size="2.1">
<text x="27.7" y="35.5">–10</text>
<text x="30.1" y="30.4">0</text>
<text x="125.4" y="35.5">–10</text>
<text x="127.8" y="30.4">0</text>
<text x="27.7" y="40.5">–20</text>
<text x="125.4" y="40.5">–20</text>
<text x="27.7" y="45.6">–30</text>
<text x="125.4" y="45.5">–30</text>
<text x="27.7" y="50.6">–40</text>
<text x="125.4" y="50.5">–40</text>
<text x="27.7" y="55.7">–50</text>
<text x="125.4" y="55.6">–50</text>
<text x="25.6" y="61.6" transform="rotate(-90 25.6 61.6)">POWER (dB)</text>
<text x="27.7" y="65.8">–70</text>
<text x="27.7" y="60.7">–60</text>
<text x="123.3" y="61.2" transform="rotate(-90 123.3 61.2)">POWER (dB)</text>
<text x="125.4" y="60.6">–60</text>
<text x="125.4" y="65.6">–70</text>
<text x="27.7" y="70.9">–80</text>
<text x="125.4" y="70.6">–80</text>
<text x="27.7" y="75.9">–90</text>
<text x="125.4" y="75.7">–90</text>
<text x="26.6" y="81">–100</text>
<text x="32.1" y="82.9">0</text>
<text x="93.2" y="83">1M</text>
<text x="124.3" y="80.7">–100</text>
<text x="129.8" y="82.6">0</text>
<text x="187.8" y="82.7">12.5M</text>
<text x="32.2" y="85.5">RWB 300</text>
<text x="55.3" y="88.7">FREQUENCY (Hz)</text>
<text x="60" y="85.6">VWB 100</text>
<text x="84.4" y="85.5">ST 100 SEC</text>
<text x="129.9" y="85.2">RWB 1k</text>
<text x="153" y="88.4">FREQUENCY (Hz)</text>
<text x="157.8" y="85.3">VWB 300</text>
<text x="181.9" y="85.2">ST 100 SEC</text>
<text x="27" y="107.6">–10</text>
<text x="29.4" y="102.6">0</text>
<text x="125.4" y="107.5">–10</text>
<text x="127.8" y="102.5">0</text>
<text x="27" y="112.7">–20</text>
<text x="125.4" y="112.5">–20</text>
<text x="27" y="117.7">–30</text>
<text x="125.4" y="117.6">–30</text>
<text x="27" y="122.7">–40</text>
<text x="125.4" y="122.6">–40</text>
<text x="27" y="127.7">–50</text>
<text x="125.4" y="127.6">–50</text>
<text x="24.9" y="133.5" transform="rotate(-90 24.9 133.5)">POWER (dB)</text>
<text x="27" y="137.8">–70</text>
<text x="27" y="132.8">–60</text>
<text x="123.3" y="133.4" transform="rotate(-90 123.3 133.4)">POWER (dB)</text>
<text x="125.4" y="132.6">–60</text>
<text x="125.4" y="137.7">–70</text>
<text x="27" y="142.8">–80</text>
<text x="125.4" y="142.7">–80</text>
<text x="27" y="147.9">–90</text>
<text x="125.4" y="147.7">–90</text>
<text x="25.8" y="152.9">–100</text>
<text x="31.4" y="154.8">0</text>
<text x="89.5" y="154.9">12.5M</text>
<text x="124.3" y="152.8">–100</text>
<text x="129.8" y="154.7">0</text>
<text x="187.8" y="154.8">12.5M</text>
<text x="31.5" y="157.4">RWB 1k</text>
<text x="54.6" y="160.6">FREQUENCY (Hz)</text>
<text x="59.4" y="157.5">VWB 300</text>
<text x="83.6" y="157.4">ST 100 SEC</text>
<text x="129.9" y="157.3">RWB 1k</text>
<text x="153" y="160.5">FREQUENCY (Hz)</text>
<text x="157.8" y="157.4">VWB 300</text>
<text x="181.9" y="157.3">ST 100 SEC</text>
<text x="27" y="179.6">–10</text>
<text x="29.4" y="174.5">0</text>
<text x="27" y="184.6">–20</text>
<text x="27" y="189.6">–30</text>
<text x="27" y="194.6">–40</text>
<text x="27" y="199.7">–50</text>
<text x="24.9" y="205.7" transform="rotate(-90 24.9 205.7)">POWER (dB)</text>
<text x="27" y="209.7">–70</text>
<text x="27" y="204.7">–60</text>
<text x="27" y="214.7">–80</text>
<text x="27" y="219.8">–90</text>
<text x="25.8" y="224.8">–100</text>
<text x="31.4" y="226.7">0</text>
<text x="89.5" y="226.8">12.5M</text>
<text x="31.5" y="229.3">RWB 1k</text>
<text x="54.6" y="232.5">FREQUENCY (Hz)</text>
<text x="59.4" y="229.4">VWB 300</text>
<text x="83.6" y="229.3">ST 100 SEC</text>
</g>
<g font-size="1.8">
<text x="64.4" y="94.2">MCLK</text>
<text x="81.6" y="94.2">OUT</text>
<text x="155.7" y="93.9">MCLK</text>
<text x="172.9" y="93.9">OUT</text>
<text x="194" y="93.9">MCLK</text>
<text x="63.7" y="166.1">MCLK</text>
<text x="80.9" y="166.1">OUT</text>
<text x="155.7" y="166">MCLK</text>
<text x="172.9" y="166">OUT</text>
<text x="194" y="166">MCLK</text>
<text x="63.7" y="238">MCLK</text>
<text x="80.8" y="238">OUT</text>
</g>
<g font-size="1.4">
<text x="99.5" y="90" transform="rotate(-90 99.5 90)">02704-018</text>
<text x="198.4" y="89.7" transform="rotate(-90 198.4 89.7)">02704-021</text>
<text x="100" y="161.8" transform="rotate(-90 100 161.8)">02704-019</text>
<text x="198.4" y="161.7" transform="rotate(-90 198.4 161.7)">02704-022</text>
<text x="100" y="233.8" transform="rotate(-90 100 233.8)">02704-020</text>
</g>
</svg>
